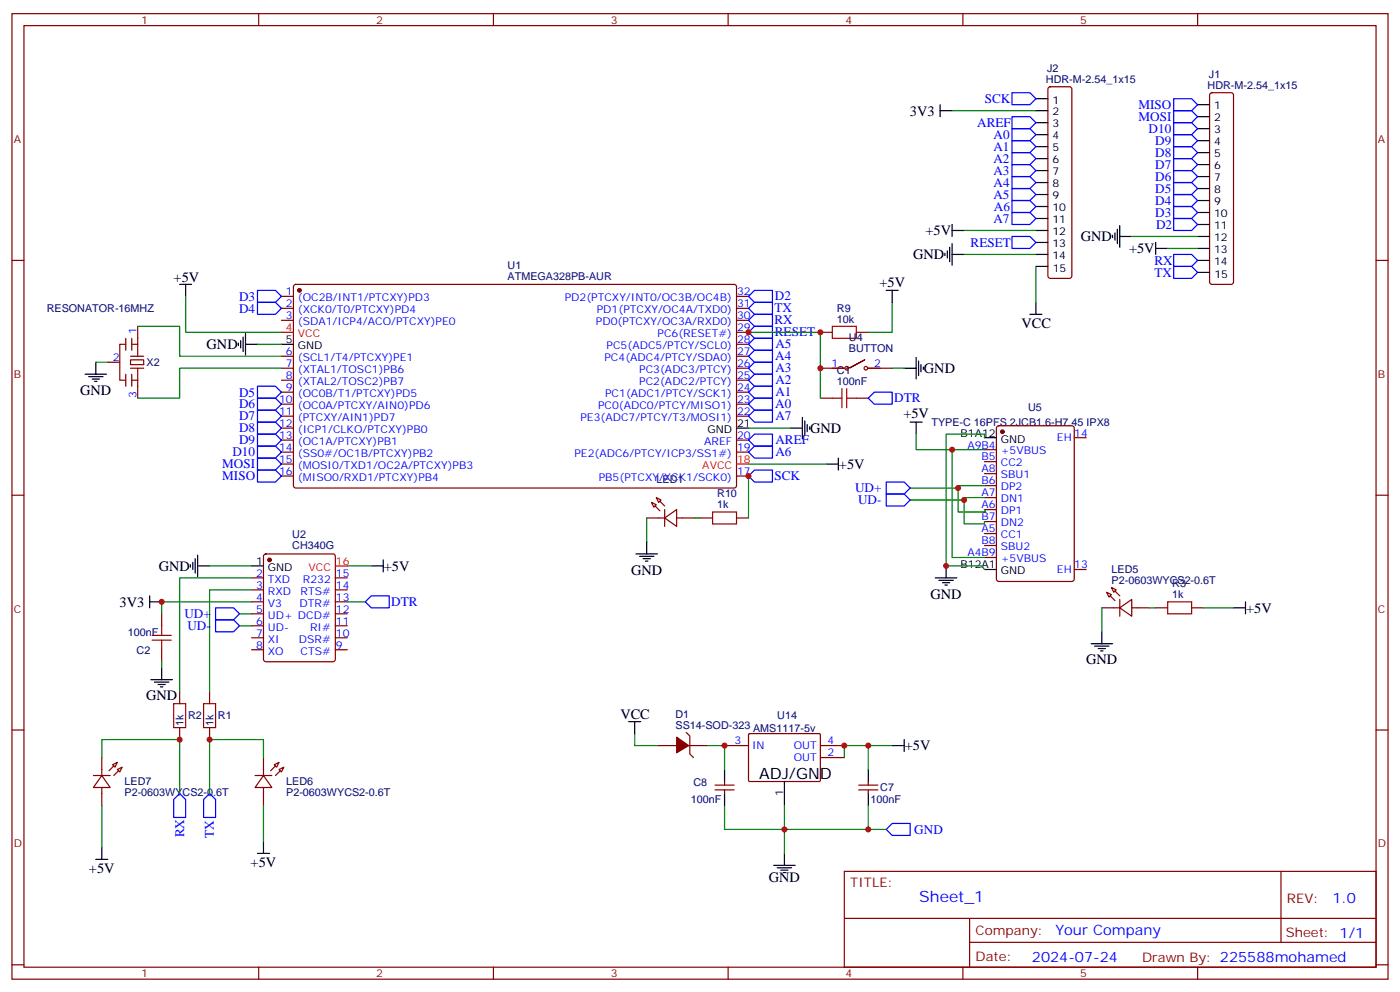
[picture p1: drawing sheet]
<svg xmlns="http://www.w3.org/2000/svg" width="412mm" height="292mm" viewBox="0 0 412 292" stroke-linecap="round" stroke-linejoin="round" font-family="sans-serif">
<g fill="none" stroke="#870000" stroke-width=".35">
<path d="M3.5 4h405.4v284.4h-405.4zM7.1 7.5h398.2v277.3h-398.2zM76.2 4v3.5M145.3 4v3.5M214.5 4v3.5M283.6 4v3.5M352.8 4v3.5M308.9 25.7l.5-.2h5.6l.5 .2 .2 .5v55.1l-.2 .5-.5 .2h-5.6l-.5-.2-.2-.5v-55.1zM356.5 27.5l.5-.2h5.7l.5 .2 .2 .5v55l-.3 .5-.4 .2h-5.7l-.5-.2-.2-.5v-55zM3.5 76.7h3.6M405.3 76.7h3.6M37 99.6v3.6"/>
<path d="M38.8 99.6v3.6M40.6 96.1v8.8M82.9 87.3h3.5M82.9 90.8h3.5M82.9 94.3h3.5M86.7 84l.4-.3 129.4 .1 .5 .7-.1 58.8-.6 .4h-129.4l-.5-.7v-58.5zM217 87.3h3.5M217 90.8h3.5M217 94.3h3.5M217 97.9h3.5M241.7 97.9h3.5M252.2 97.9h3.6"/>
<path d="M31.7 106.7h3.6M37 101.4h-1.7v10.6h1.7M37 110.2v3.5M38.5 106h3.8v1.4h-3.8zM38.5 104.9h3.8M38.5 108.4h3.8M38.8 110.2v3.5M38.8 112h1.8M38.8 101.4h1.8M40.6 108.4v8.9M82.9 104.9h3.5M82.9 108.4h3.5"/>
<path d="M82.9 112h3.5M82.9 115.5h3.5M82.9 119h3.5M217 104.9h3.5M217 108.4h3.5M217 112h3.5M217 115.5h3.5M217 119h3.5M217 101.4h3.5M241.7 108.4h7M241.7 117.3h3.5M252.2 117.3h3.6"/>
<path d="M254.7 106l-4.6 2.4 4.6-2.4M255.8 108.4h7M82.9 122.6h3.5M82.9 126.1h3.5M82.9 129.6h3.5M82.9 133.1h3.5M82.9 136.7h3.5M217 122.6h3.5M217 129.6h3.5M217 133.1h3.5M290 132.4h3.5M290 136h3.5"/>
<path d="M290 139.5h3.5M293.7 125.6l.5-.2h21.5l.7 .4v44.7l-.4 .7h-21.8l-.6-.4-.1-44.7zM316.4 128.9h3.6M3.5 145.8h3.6M82.9 140.2h3.5M190.5 152.5h5.3M191.9 148l1.4 .7-.7 .7zM193.3 146.5l1.4 .7-.7 .8zM195.8 152.5l3.5-2.4v4.9zM195.8 150.1v4.9M199.3 152.5h5.3M206.4 152.5h3.5"/>
<path d="M217 140.2h3.5M217 152.5h3.5M290 143h3.5M290 146.5h3.5M290 150.1h3.5M290 153.6h3.5M290 157.1h3.5M405.3 145.8h3.6M74.1 170.2h3.5M74.1 173.7h3.5M74.1 177.2h3.5M77.8 163.3l.5-.2h19.8l.6 .5 .1 30.6-.5 .6-20 .1-.6-.5-.1-30.6z"/>
<path d="M98.8 170.2h3.5M98.8 173.7h3.5M98.8 177.2h3.5M290 164.2h3.5M290 160.7h3.5M316.4 167.7h3.6M324.6 179h5.2M326 174.4l1.4 .7-.7 .7zM327.4 173l1.4 .7-.7 .7zM329.8 179l3.6-2.5v5zM329.8 176.5v5M333.4 179h5.3"/>
<path d="M340.4 179h3.6M351 179h3.5M47.6 180.8v3.5M47.6 191.3v3.6M74.1 180.8h3.5M74.1 184.3h3.5M74.1 187.8h3.5M74.1 191.3h3.5M98.8 180.8h3.5M98.8 184.3h3.5M98.8 187.8h3.5M98.8 191.3h3.5"/>
<path d="M3.5 215h3.6M52.9 203.7v3.5M52.9 214.3v3.5M61.7 203.7v3.5M61.7 214.3v3.5M194 219.6h5.3M202.1 215.7l1.1 1v5.3l1.1 1.1M202.8 219.6h5.3M213.4 219.6h7.1M220.5 216.2l.3-.2 20.7 .1 .2 .3-.1 13.6-.3 .2-20.6-.1-.2-.3zM241.7 219.6h7M405.3 215h3.6"/>
<path d="M27.5 228.4h5M30 228.4l2.5 3.5h-5zM30 223.1v5.3M30 231.9v5.3M33.2 225.2l1.4-.7-.7 1.4zM34.6 226.6l1.4-.7-.7 1.4zM75.1 228.4h5M77.6 228.4l2.5 3.5h-5zM77.6 223.1v5.3M77.6 231.9v5.3M80.8 225.2l1.4-.7-.7 1.4zM82.2 226.6l1.4-.7-.7 1.4z"/>
<path d="M210.6 232.6h5.7M210.6 231.2h5.7M213.4 230.2v1M213.4 232.6v1.1M241.7 223.1h7M252.9 232.6h5.7M252.9 231.2h5.7M255.8 230.2v1M255.8 232.6v1.1M248.7 256.6h156.6v28.2h-156.6zM377.3 256.6v20.9M248.7 270.5h156.5"/>
<path d="M285.6 277.5h119.6M285.6 270.5v14.1M3.5 284.1h3.6M76.2 284.8v3.6M145.3 284.8v3.6M214.5 284.8v3.6M283.6 284.8v3.6M352.8 284.8v3.6M405.3 284.1h3.6"/>
<circle cx="249.4" cy="108.4" r=".53"/>
<circle cx="255.1" cy="108.4" r=".53"/>
</g>
<g fill="#870000" stroke="#870000" stroke-width=".35">
<path d="M327 175.5l1.4 1.4z"/>
<path d="M328.4 174.1l1.4 1.4z"/>
<path d="M79.7 227l1.4-1.4z"/>
<path d="M81.1 228.4l1.4-1.4z"/>
<path d="M32.1 227l1.4-1.4z"/>
<path d="M33.5 228.4l1.4-1.4z"/>
<path d="M193 149l1.4 1.4z"/>
<path d="M194.4 147.6l1.4 1.4z"/>
<path d="M199.3 217.1l3.5 2.5-3.5 2.1z"/>
<circle cx="88.2" cy="85.5" r=".53"/>
<circle cx="79.4" cy="164.9" r=".53"/>
<circle cx="295.3" cy="127.1" r=".53"/>
</g>
<path d="M82.9 97.9h3.5M217 136.7h3.5M98.8 166.7h3.5" fill="none" stroke="#f00" stroke-width=".35"/>
<g fill="none" stroke="#000" stroke-width=".35">
<path d="M276.9 32.6h3.6M276.9 30.8v3.6M305.2 29.1h3.5M305.2 32.6h3.5M305.2 36.1h3.5M305.2 39.7h3.5M352.8 30.8h3.5M352.8 34.4h3.5M352.8 37.9h3.5M305.2 43.2h3.5M305.2 46.7h3.5M305.2 50.2h3.5"/>
<path d="M305.2 53.8h3.5M305.2 57.3h3.5M352.8 41.4h3.5M352.8 44.9h3.5M352.8 48.5h3.5M352.8 52h3.5M352.8 55.5h3.5M352.8 59.1h3.5M278.3 74.6v.7M279 73.9v2.1M279.8 72.8v4.2M280.5 67.9h3.5"/>
<path d="M280.5 74.9h3.5M280.5 66.1v3.5M280.5 71.8v6.3M305.2 60.8h3.5M305.2 64.3h3.5M305.2 67.9h3.5M305.2 71.4h3.5M305.2 74.9h3.5M305.2 78.5h3.5M327.7 69.3v.7M328.4 68.6v2.1M329.1 67.5v4.3"/>
<path d="M329.8 69.6h3.6M329.8 66.5v6.3M340.4 73.2h3.6M340.4 71.4v3.5M352.8 62.6h3.5M352.8 66.1h3.5M352.8 69.6h3.5M352.8 73.2h3.5M352.8 76.7h3.5M52.9 83.7h3.5M54.7 83.7v3.6M71.6 99.3v4.2"/>
<path d="M72.3 98.2v6.4M261.1 85.5h3.5M262.8 85.5v3.5M303.4 92.6h3.5M305.2 89v3.6M352.8 80.2h3.5M25 110.2h6.4M26.1 110.9h4.2M27.2 111.6h2.1M27.9 112.3h.7M28.2 106.7v3.5M70.2 101v.7"/>
<path d="M70.9 100.3v2.1M72.3 101.4h3.5M82.9 101.4h3.5M266.3 108.4h3.6M269.9 105.3v6.3M270.6 106.3v4.3M271.3 107.4v2.1M272 108.1v.7M217 126.1h3.5M232.8 126.1h3.6M236.4 122.9v6.4M237.1 124v4.2"/>
<path d="M237.8 125v2.1M238.5 125.7v.7M243.4 136.7h3.5M246.9 134.9v3.5M268.1 124.3h3.5M269.9 124.3v3.5M290 128.9h3.5M190.5 159.6v3.5M44.1 177.2h3.5M44.1 175.5v3.5M56.1 166.3v.7M56.8 165.6v2.1"/>
<path d="M57.5 164.5v4.3M58.2 166.7h3.5M58.2 163.5v6.3M74.1 166.7h3.5M109.4 166.7h3.5M112.9 164.9v3.5M187.3 163.1h6.4M188.4 163.8h4.2M189.4 164.5h2.2M190.1 165.2h.8M275.5 170.2h6.4M276.6 170.9h4.2"/>
<path d="M277.6 171.6h2.2M278.3 172.3h.7M278.7 166.7v3.5M290 167.7h3.5M363.4 179h3.5M366.9 177.2v3.6M47.6 196.6v3.6M321.4 189.6h6.3M322.4 190.3h4.3M323.5 191h2.1M324.2 191.7h.7M324.6 186.1v3.5"/>
<path d="M44.4 200.2h6.4M45.5 200.9h4.2M46.6 201.6h2.1M47.3 202.3h.7M185.2 212.5h3.5M187 212.5v3.5M262.8 219.6h3.5M266.3 217.8v3.5M213.4 226.6v3.6M213.4 233.7v3.5M231.1 230.2v7M255.8 226.6v3.6"/>
<path d="M255.8 233.7v3.5M28.2 253.1h3.5M30 249.6v3.5M75.8 251.3h3.6M77.6 247.8v3.5M227.9 254.8h6.3M229 255.6h4.2M230 256.3h2.1M230.7 257h.7M231.1 251.3v3.5"/>
</g>
<g fill="none" stroke="#a10000" stroke-width=".35">
<path d="M245.2 96.1h7v3.5h-7zM245.2 117.3h2.8M248 114.4v5.7M249.4 117.3h2.8M249.4 114.4v5.7M209.9 150.8h7.1v3.5h-7.1zM344 177.2h7v3.6h-7zM44.8 188.5h5.6M44.8 187.1h5.6M47.6 184.3v2.8M47.6 188.5v2.8M51.2 207.2h3.5v7.1h-3.5z"/>
<path d="M60 207.2h3.5v7.1h-3.5z"/>
</g>
<g fill="none" stroke="#00f" stroke-width=".35">
<path d="M298.1 27.3h5.3l1.8 1.8-1.8 1.7h-5.3zM298.1 34.4h5.3l1.8 1.7-1.8 1.8h-5.3zM298.1 37.9h5.3l1.8 1.8-1.8 1.7h-5.3zM345.7 29.1h5.3l1.8 1.7-1.8 1.8h-5.3zM345.7 32.6h5.3l1.8 1.8-1.8 1.7h-5.3zM345.7 36.1h5.3l1.8 1.8-1.8 1.8h-5.3zM345.7 39.7h5.3l1.8 1.7-1.8 1.8h-5.3zM298.1 41.4h5.3l1.8 1.8-1.8 1.7h-5.3zM298.1 44.9h5.3l1.8 1.8-1.8 1.8h-5.3zM298.1 48.5h5.3l1.8 1.7-1.8 1.8h-5.3zM298.1 52h5.3l1.8 1.8-1.8 1.7h-5.3zM298.1 55.5h5.3l1.8 1.8-1.8 1.8h-5.3z"/>
<path d="M298.1 59.1h5.3l1.8 1.7-1.8 1.8h-5.3zM345.7 43.2h5.3l1.8 1.7-1.8 1.8h-5.3zM345.7 46.7h5.3l1.8 1.8-1.8 1.7h-5.3zM345.7 50.2h5.3l1.8 1.8-1.8 1.8h-5.3zM345.7 53.8h5.3l1.8 1.7-1.8 1.8h-5.3zM345.7 57.3h5.3l1.8 1.8-1.8 1.7h-5.3zM298.1 62.6h5.3l1.8 1.7-1.8 1.8h-5.3zM298.1 69.6h5.3l1.8 1.8-1.8 1.8h-5.3zM345.7 60.8h5.3l1.8 1.8-1.8 1.7h-5.3zM345.7 64.3h5.3l1.8 1.8-1.8 1.8h-5.3zM345.7 74.9h5.3l1.8 1.8-1.8 1.8h-5.3zM345.7 78.5h5.3l1.8 1.7-1.8 1.8h-5.3z"/>
<path d="M75.8 85.5h5.3l1.8 1.8-1.8 1.7h-5.3zM75.8 89h5.3l1.8 1.8-1.8 1.8h-5.3zM220.5 87.3l1.7-1.8h5.3v3.5h-5.3zM220.5 94.3l1.7-1.7h5.3v3.5h-5.3zM220.5 90.8l1.7-1.8h5.3v3.6h-5.3zM220.5 97.9l1.7-1.8h5.3v3.5h-5.3zM75.8 113.7h5.3l1.8 1.8-1.8 1.8h-5.3zM75.8 117.3h5.3l1.8 1.7-1.8 1.8h-5.3zM220.5 101.4l1.7-1.8h5.3v3.6h-5.3zM220.5 104.9l1.7-1.7h5.3v3.5h-5.3zM220.5 108.4l1.7-1.7h5.3v3.5h-5.3zM220.5 112l1.7-1.8h5.3v3.5h-5.3z"/>
<path d="M220.5 115.5l1.7-1.8h5.3v3.6h-5.3zM222.2 117.3h5.3v3.5h-5.3l-1.7-1.8zM255.8 117.3l1.7-1.8h5.3v3.5h-5.3zM75.8 120.8h5.3l1.8 1.8-1.8 1.7h-5.3zM75.8 124.3h5.3l1.8 1.8-1.8 1.7h-5.3zM75.8 127.8h5.3l1.8 1.8-1.8 1.8h-5.3zM75.8 131.4h5.3l1.8 1.7-1.8 1.8h-5.3zM75.8 134.9h5.3l1.8 1.8-1.8 1.7h-5.3zM75.8 138.4h5.3l1.8 1.8-1.8 1.8h-5.3zM220.5 122.6l1.7-1.8h5.3v3.5h-5.3zM220.5 129.6l1.7-1.8h5.3v3.6h-5.3zM220.5 133.1l1.7-1.7h5.3v3.5h-5.3z"/>
<path d="M220.5 140.2l1.7-1.8h5.3v3.6h-5.3zM261.1 142h5.2l1.8 1.7-1.8 1.8h-5.2zM261.1 145.5h5.2l1.8 1.7-1.8 1.8h-5.2zM63.5 179h5.3l1.8 1.8-1.8 1.7h-5.3zM107.6 177.2l1.8-1.7h5.3v3.5h-5.3zM63.5 182.5h5.3l1.8 1.8-1.8 1.8h-5.3zM51.2 235.4l1.7-1.7 1.8 1.7v5.3h-3.5zM61.7 233.7l1.8 1.7v5.3h-3.5v-5.3zM262.8 242.5h5.3v3.5h-5.3l-1.7-1.7z"/>
</g>
<g fill="none" stroke="#008700" stroke-width=".35">
<path d="M280.5 32.6h24.7M284 74.9h21.2M284 67.9h21.2M305.2 78.5v10.5M333.4 69.6h19.4M344 73.2h8.8M40.6 96.1h12.3v8.8h30M54.7 87.3v10.6h28.2M220.5 97.9h21.2v19.4M262.8 89v8.9h-7M28.2 106.7h3.5M75.8 101.4h7.1"/>
<path d="M82.9 108.4h-30v8.9h-12.3M262.8 108.4h3.5M220.5 126.1h12.3M220.5 136.7h22.9M269.9 127.8v4.6h10.6M290 128.9v-1.1h-11.3v38.9h10.6l.7 1M290 132.4h-9.5v31.8h9.5M190.5 152.5v7.1M204.6 152.5h1.8M220.5 140.2v12.3M268.1 143.7h14.1M268.1 147.2h15.9"/>
<path d="M290 143h-7.8v7.8h8.1l-.3-.7M290 146.5h-6v7.8h6v-.7M61.7 166.7h12.4M74.1 173.7h-12.4v30M74.1 170.2h-21.2v33.5M74.1 177.2h-26.5v3.6M102.3 166.7h7.1M102.3 177.2h5.3M324.6 179v7.1M338.7 179h1.7M354.5 179h8.9M47.6 194.9v1.7"/>
<path d="M70.6 180.8h3.5M70.6 184.3h3.5M187 216v3.6h7M208.1 219.6h5.3v7M255.8 219.6h-7.1v3.5M262.8 219.6h-7v7M30 223.1v-5.3h22.9v15.9M30 237.2v12.4M77.6 223.1v-5.3h-15.9v15.9M77.6 237.2v10.6M213.4 237.2v7.1h47.7M231.1 237.2v14.1"/>
<path d="M255.8 237.2v7.1"/>
</g>
<g fill="#c00">
<circle cx="220.5" cy="97.9" r=".88"/>
<circle cx="241.7" cy="97.9" r=".88"/>
<circle cx="241.7" cy="108.4" r=".88"/>
<circle cx="255.8" cy="244.3" r=".88"/>
<circle cx="231.1" cy="244.3" r=".88"/>
<circle cx="255.8" cy="219.6" r=".88"/>
<circle cx="248.7" cy="219.6" r=".88"/>
<circle cx="213.4" cy="219.6" r=".88"/>
<circle cx="52.9" cy="217.8" r=".88"/>
<circle cx="61.7" cy="217.8" r=".88"/>
<circle cx="47.6" cy="177.2" r=".88"/>
<circle cx="278.7" cy="166.7" r=".88"/>
<circle cx="280.5" cy="132.4" r=".88"/>
<circle cx="282.2" cy="143.7" r=".88"/>
<circle cx="284" cy="147.2" r=".88"/>
<circle cx="220.5" cy="140.2" r=".88"/>
</g>
<text font-size="4.6" x="223.7" y="229.4">ADJ/GND</text>
<text font-size="4.6" fill="#00f" x="270.8" y="265.6">Sheet_1</text>
<g font-size="4.2">
<text x="268.1" y="34">3V3</text>
<text x="272.6" y="69.3">+5V</text>
<text x="318.4" y="71">GND</text>
<text x="269" y="76.3">GND</text>
<text x="332.6" y="74.6">+5V</text>
<text x="51.2" y="83">+5V</text>
<text x="259" y="84.4">+5V</text>
<text x="300.9" y="96.4">VCC</text>
<text x="60.9" y="102.8">GND</text>
<text x="272.2" y="109.9">GND</text>
<text x="23.6" y="116.3">GND</text>
<text x="266.1" y="123.2">+5V</text>
<text x="238.7" y="127.5">GND</text>
<text x="247.1" y="138.1">+5V</text>
<text x="46.7" y="168.1">GND</text>
<text x="113.1" y="168.1">+5V</text>
<text x="185.9" y="169.2">GND</text>
<text x="35.2" y="178.7">3V3</text>
<text x="274.1" y="176.3">GND</text>
<text x="367.1" y="180.4">+5V</text>
<text x="320" y="195.7">GND</text>
<text x="43" y="206.3">GND</text>
<text x="182.7" y="211.8">VCC</text>
<text x="266.5" y="221">+5V</text>
<text x="26.2" y="257">+5V</text>
<text x="73.8" y="255.3">+5V</text>
<text x="226.5" y="259.8">GND</text>
</g>
<g font-size="4.2" fill="#00f">
<text x="392.5" y="265.9">1.0</text>
<text x="310.9" y="275.4">Your Company</text>
<text x="304" y="283.2">2024-07-24</text>
</g>
<g font-size="3.9" fill="#00f">
<text x="290.1" y="30.3">SCK</text>
<text x="335.4" y="32.1">MISO</text>
<text x="335.4" y="35.6">MOSI</text>
<text x="287.9" y="37.4">AREF</text>
<text x="292.7" y="41">A0</text>
<text x="338.3" y="39.2">D10</text>
<text x="292.6" y="44.5">A1</text>
<text x="340.3" y="42.7">D9</text>
<text x="340.3" y="46.2">D8</text>
<text x="292.6" y="48">A2</text>
<text x="292.6" y="51.6">A3</text>
<text x="340.3" y="49.7">D7</text>
<text x="340.3" y="53.3">D6</text>
<text x="292.6" y="58.6">A5</text>
<text x="292.7" y="55.1">A4</text>
<text x="340.3" y="56.8">D5</text>
<text x="292.6" y="65.7">A7</text>
<text x="292.8" y="62.1">A6</text>
<text x="340.3" y="60.3">D4</text>
<text x="340.3" y="63.9">D3</text>
<text x="340.5" y="67.4">D2</text>
<text x="285.9" y="72.7">RESET</text>
<text x="340" y="81.5">TX</text>
<text x="340.1" y="78">RX</text>
<text x="70.4" y="88.5">D3</text>
<text x="228.2" y="88.5">D2</text>
<text x="70.4" y="92.1">D4</text>
<text x="228.1" y="95.5">RX</text>
<text x="228.1" y="92">TX</text>
<text x="228.2" y="99.1">RESET</text>
<text x="228.4" y="106.1">A4</text>
<text x="228.4" y="102.6">A5</text>
<text x="228.4" y="109.6">A3</text>
<text x="228.4" y="113.2">A2</text>
<text x="70.4" y="116.8">D5</text>
<text x="228.4" y="116.7">A1</text>
<text x="263.4" y="118.5">DTR</text>
<text x="70.4" y="120.3">D6</text>
<text x="70.4" y="123.8">D7</text>
<text x="228.4" y="120.2">A0</text>
<text x="228.4" y="123.8">A7</text>
<text x="70.4" y="127.4">D8</text>
<text x="70.4" y="130.9">D9</text>
<text x="228.4" y="130.8">AREF</text>
<text x="65.5" y="137.9">MOSI</text>
<text x="68.5" y="134.4">D10</text>
<text x="228.4" y="134.3">A6</text>
<text x="65.5" y="141.5">MISO</text>
<text x="228.1" y="141.4">SCK</text>
<text x="251.9" y="145">UD+</text>
<text x="252.8" y="148.5">UD-</text>
<text x="115.2" y="178.4">DTR</text>
<text x="54.3" y="182">UD+</text>
<text x="55.2" y="185.5">UD-</text>
<text x="269.3" y="245.5">GND</text>
<text x="54.3" y="246.6" transform="rotate(-90 54.3 246.6)">RX</text>
<text x="63" y="246.8" transform="rotate(-90 63 246.8)">TX</text>
</g>
<g font-size="3.9" fill="#800">
<text x="250.5" y="261.2">TITLE:</text>
<text x="379.1" y="265.9">REV:</text>
<text x="287.4" y="275.4">Company:</text>
<text x="378.7" y="276">Sheet: 1/1</text>
<text x="287.4" y="283.1">Date:</text>
<text x="336.4" y="283.2">Drawn By: 225588mohamed</text>
</g>
<g font-size="3.2" fill="#800">
<text x="41.6" y="7">1</text>
<text x="110.8" y="7">2</text>
<text x="179.9" y="7">3</text>
<text x="249.1" y="7">4</text>
<text x="318.2" y="7">5</text>
<text x="4.1" y="42.1">A</text>
<text x="405.9" y="42.1">A</text>
<text x="4.1" y="111.3">B</text>
<text x="405.9" y="111.3">B</text>
<text x="4.1" y="180.4">C</text>
<text x="405.9" y="180.4">C</text>
<text x="4.1" y="249.6">D</text>
<text x="405.9" y="249.6">D</text>
<text x="41.6" y="287.8">1</text>
<text x="110.8" y="287.8">2</text>
<text x="179.9" y="287.8">3</text>
<text x="249.1" y="287.8">4</text>
<text x="318.2" y="287.8">5</text>
</g>
<g font-size="3.2" fill="#000080">
<text x="308.5" y="21.2">J2</text>
<text x="356.1" y="23">J1</text>
<text x="308.1" y="24.5">HDR-M-2.54_1x15</text>
<text x="355.7" y="26.2">HDR-M-2.54_1x15</text>
<text x="149.5" y="82.4">ATMEGA328PB-AUR</text>
<text x="149.5" y="79.1">U1</text>
<text x="13.8" y="92">RESONATOR-16MHZ</text>
<text x="246.5" y="95">10k</text>
<text x="246.5" y="91.8">R9</text>
<text x="250.1" y="100.3">U4</text>
<text x="43.2" y="107.9">X2</text>
<text x="250.1" y="103.5">BUTTON</text>
<text x="246.5" y="113.4">100nF</text>
<text x="246.5" y="110.1">C1</text>
<text x="274.4" y="125.5">TYPE-C 16PFS 2JCB1.6-H7.45 IPX8</text>
<text x="302.9" y="121.1">U5</text>
<text x="193.4" y="142.2">LED1</text>
<text x="211.3" y="149.7">1k</text>
<text x="211.3" y="146.5">R10</text>
<text x="86.1" y="161.8">CH340G</text>
<text x="86.1" y="158.5">U2</text>
<text x="327.4" y="171.9">P2-0603WYCS2-0.6T</text>
<text x="327.4" y="168.7">LED5</text>
<text x="345.3" y="172.9">R3</text>
<text x="345.3" y="176.2">1k</text>
<text x="37.7" y="187.2">100nF</text>
<text x="40.2" y="192.5">C2</text>
<text x="54.1" y="213.7" transform="rotate(-90 54.1 213.7)">1k</text>
<text x="55.4" y="211.8">R2</text>
<text x="62.9" y="213.7" transform="rotate(-90 62.9 213.7)">1k</text>
<text x="64.2" y="211.8">R1</text>
<text x="199" y="214.6">SS14-SOD-323</text>
<text x="199" y="211.5">D1</text>
<text x="221.8" y="215.5">AMS1117-5v</text>
<text x="229" y="211.8">U14</text>
<text x="36.7" y="231.2">LED7</text>
<text x="84.3" y="231.2">LED6</text>
<text x="204.3" y="231.3">C8</text>
<text x="259.3" y="233">C7</text>
<text x="36.7" y="234.4">P2-0603WYCS2-0.6T</text>
<text x="84.3" y="234.4">P2-0603WYCS2-0.6T</text>
<text x="203.5" y="236.6">100nF</text>
<text x="256.4" y="236.6">100nF</text>
</g>
<g font-size="3.2">
<text x="310" y="30.5">1</text>
<text x="310" y="34">2</text>
<text x="357.6" y="32.2">1</text>
<text x="357.6" y="35.8">2</text>
<text x="310" y="37.5">3</text>
<text x="310" y="41.1">4</text>
<text x="357.6" y="39.3">3</text>
<text x="310" y="44.6">5</text>
<text x="357.6" y="42.8">4</text>
<text x="357.6" y="46.4">5</text>
<text x="310" y="48.1">6</text>
<text x="310" y="51.6">7</text>
<text x="357.6" y="49.9">6</text>
<text x="357.6" y="53.4">7</text>
<text x="310" y="55.2">8</text>
<text x="310" y="58.7">9</text>
<text x="357.6" y="56.9">8</text>
<text x="310" y="62.2">10</text>
<text x="310" y="65.8">11</text>
<text x="357.6" y="60.5">9</text>
<text x="357.6" y="64">10</text>
<text x="310" y="69.3">12</text>
<text x="357.6" y="67.5">11</text>
<text x="357.6" y="71">12</text>
<text x="310" y="72.8">13</text>
<text x="310" y="76.3">14</text>
<text x="357.6" y="74.6">13</text>
<text x="310.1" y="80.2">15</text>
<text x="357.6" y="78.1">14</text>
<text x="357.7" y="82">15</text>
<text x="84.2" y="101">5</text>
<text x="87.7" y="102.8">GND</text>
<text x="217.1" y="125.7">21</text>
<text x="208.4" y="127.5">GND</text>
<text x="282.9" y="128.6">B1A12</text>
<text x="294.8" y="130.3">GND</text>
<text x="75.4" y="166.3">1</text>
<text x="282.9" y="167.4">B12A1</text>
<text x="78.9" y="168.1">GND</text>
<text x="294.8" y="169.1">GND</text>
<text x="230.7" y="234.3" transform="rotate(-90 230.7 234.3)">1</text>
</g>
<g font-size="3.2" fill="#00f">
<text x="84.2" y="86.9">1</text>
<text x="87.7" y="88.7">(OC2B/INT1/PTCXY)PD3</text>
<text x="166.4" y="88.7">PD2(PTCXY/INT0/OC3B/OC4B)</text>
<text x="217.1" y="86.9">32</text>
<text x="84.2" y="90.5">2</text>
<text x="84.2" y="94">3</text>
<text x="87.7" y="92.2">(XCK0/T0/PTCXY)PD4</text>
<text x="87.7" y="95.7">(SDA1/ICP4/ACO/PTCXY)PE0</text>
<text x="175.6" y="95.7">PD0(PTCXY/OC3A/RXD0)</text>
<text x="175.8" y="92.2">PD1(PTCXY/OC4A/TXD0)</text>
<text x="217.1" y="94">30</text>
<text x="217.1" y="90.5">31</text>
<text x="40.2" y="98.2" transform="rotate(-90 40.2 98.2)">1</text>
<text x="193.7" y="99.3">PC6(RESET#)</text>
<text x="217.1" y="101">28</text>
<text x="217.1" y="97.5">29</text>
<text x="33.3" y="106.3">2</text>
<text x="84.2" y="104.6">6</text>
<text x="87.7" y="106.3">(SCL1/T4/PTCXY)PE1</text>
<text x="178.1" y="106.3">PC4(ADC4/PTCY/SDA0)</text>
<text x="178.7" y="102.8">PC5(ADC5/PTCY/SCL0)</text>
<text x="217.1" y="104.6">27</text>
<text x="84.2" y="108.1">7</text>
<text x="84.2" y="111.6">8</text>
<text x="87.7" y="109.9">(XTAL1/TOSC1)PB6</text>
<text x="87.7" y="113.4">(XTAL2/TOSC2)PB7</text>
<text x="188.3" y="113.4">PC2(ADC2/PTCY)</text>
<text x="188.3" y="109.9">PC3(ADC3/PTCY)</text>
<text x="217.1" y="111.6">25</text>
<text x="217.1" y="108.1">26</text>
<text x="244.9" y="108.1">1</text>
<text x="257.5" y="108.1">2</text>
<text x="40.2" y="117.2" transform="rotate(-90 40.2 117.2)">3</text>
<text x="82.2" y="118.7">10</text>
<text x="84.2" y="115.1">9</text>
<text x="87.7" y="116.9">(OC0B/T1/PTCXY)PD5</text>
<text x="178.3" y="116.9">PC1(ADC1/PTCY/SCK1)</text>
<text x="217.1" y="118.7">23</text>
<text x="217.1" y="115.1">24</text>
<text x="82.2" y="122.2">11</text>
<text x="82.2" y="125.7">12</text>
<text x="87.7" y="120.4">(OC0A/PTCXY/AIN0)PD6</text>
<text x="87.7" y="124">(PTCXY/AIN1)PD7</text>
<text x="171" y="124">PE3(ADC7/PTCY/T3/MOSI1)</text>
<text x="176.2" y="120.4">PC0(ADC0/PTCY/MISO1)</text>
<text x="217.1" y="122.2">22</text>
<text x="82.2" y="129.3">13</text>
<text x="87.7" y="127.5">(ICP1/CLKO/PTCXY)PB0</text>
<text x="87.7" y="131">(OC1A/PTCXY)PB1</text>
<text x="207.4" y="131">AREF</text>
<text x="217.1" y="129.3">20</text>
<text x="311.3" y="130">EH</text>
<text x="316.4" y="128.6">14</text>
<text x="82.2" y="132.8">14</text>
<text x="82.2" y="136.3">15</text>
<text x="87.7" y="134.5">(SS0#/OC1B/PTCXY)PB2</text>
<text x="169.2" y="134.5">PE2(ADC6/PTCY/ICP3/SS1#)</text>
<text x="217.1" y="132.8">19</text>
<text x="285" y="132.1">A9B4</text>
<text x="289.1" y="135.6">B5</text>
<text x="294.8" y="133.8">+5VBUS</text>
<text x="294.8" y="137.4">CC2</text>
<text x="82.2" y="139.8">16</text>
<text x="87.7" y="138.1">(MOSI0/TXD1/OC2A/PTCXY)PB3</text>
<text x="87.7" y="141.6">(MISO0/RXD1/PTCXY)PB4</text>
<text x="176.4" y="141.6">PB5(PTCXY/XCK1/SCK0)</text>
<text x="217.1" y="139.8">17</text>
<text x="289.1" y="142.7">B6</text>
<text x="289.2" y="139.1">A8</text>
<text x="294.8" y="140.9">SBU1</text>
<text x="289.2" y="146.2">A7</text>
<text x="289.2" y="149.7">A6</text>
<text x="294.8" y="144.4">DP2</text>
<text x="294.8" y="148">DN1</text>
<text x="289.1" y="153.2">B7</text>
<text x="294.8" y="151.5">DP1</text>
<text x="294.8" y="155">DN2</text>
<text x="289.1" y="160.3">B8</text>
<text x="289.2" y="156.8">A5</text>
<text x="294.8" y="158.5">CC1</text>
<text x="285" y="163.8">A4B9</text>
<text x="294.8" y="165.6">+5VBUS</text>
<text x="294.8" y="162.1">SBU2</text>
<text x="316.4" y="167.4">13</text>
<text x="75.4" y="169.8">2</text>
<text x="75.4" y="173.4">3</text>
<text x="78.9" y="171.6">TXD</text>
<text x="89.2" y="171.6">R232</text>
<text x="99" y="173.4">14</text>
<text x="99" y="169.8">15</text>
<text x="311.3" y="168.8">EH</text>
<text x="75.4" y="176.9">4</text>
<text x="78.9" y="175.1">RXD</text>
<text x="78.9" y="178.6">V3</text>
<text x="88.3" y="178.6">DTR#</text>
<text x="88.5" y="175.1">RTS#</text>
<text x="99" y="176.9">13</text>
<text x="75.4" y="180.4">5</text>
<text x="75.4" y="183.9">6</text>
<text x="78.9" y="182.2">UD+ DCD#</text>
<text x="78.9" y="185.7">UD-</text>
<text x="91.3" y="185.7">RI#</text>
<text x="99" y="183.9">11</text>
<text x="99" y="180.4">12</text>
<text x="75.4" y="187.5">7</text>
<text x="75.4" y="191">8</text>
<text x="78.9" y="189.2">XI</text>
<text x="88.1" y="189.2">DSR#</text>
<text x="99" y="191">9</text>
<text x="99" y="187.5">10</text>
<text x="78.9" y="192.8">XO</text>
<text x="88.5" y="192.8">CTS#</text>
<text x="216.4" y="219.2">3</text>
<text x="221.5" y="220.6">IN</text>
<text x="233.8" y="220.6">OUT</text>
<text x="243.8" y="219.2">4</text>
<text x="233.8" y="224.2">OUT</text>
<text x="243.8" y="222.7">2</text>
</g>
<g font-size="3.2" fill="#f00">
<text x="84.2" y="97.5">4</text>
<text x="87.7" y="99.3">VCC</text>
<text x="217.1" y="136.3">18</text>
<text x="206.9" y="138.1">AVCC</text>
<text x="99" y="166.3">16</text>
<text x="90.9" y="168.1">VCC</text>
</g>
</svg>
